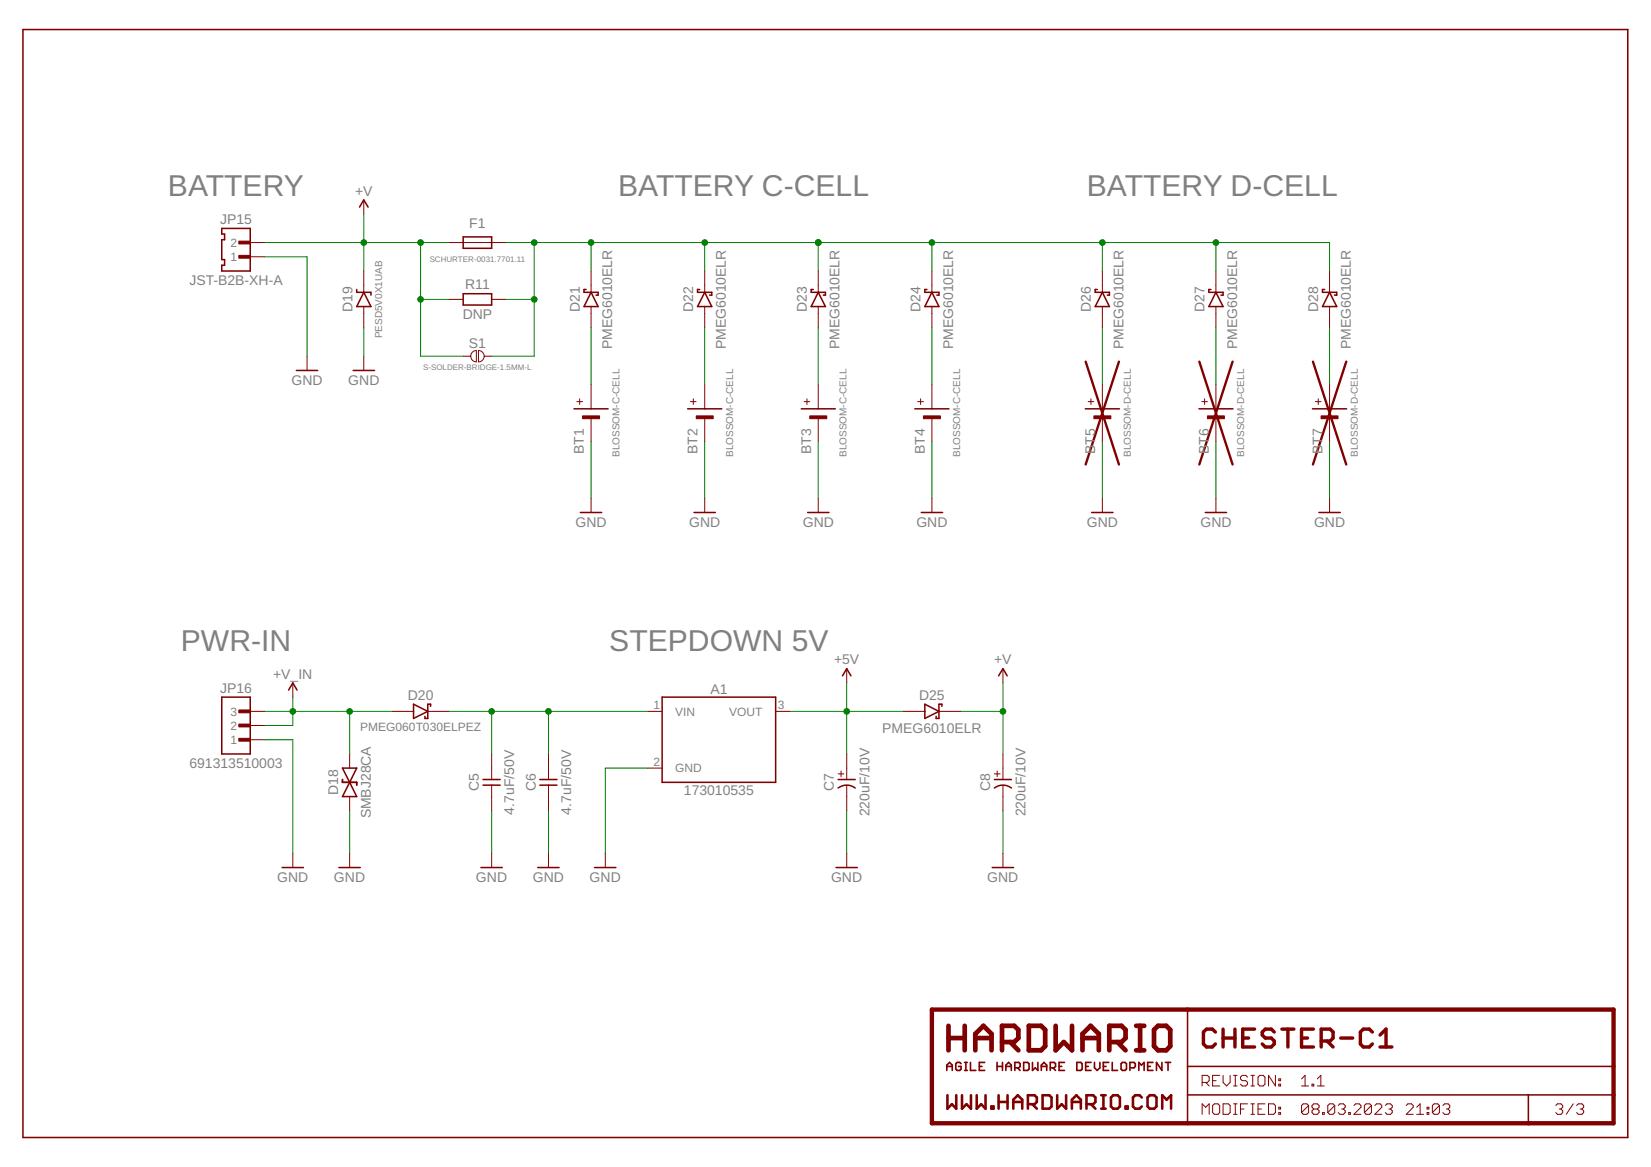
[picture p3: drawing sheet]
<svg xmlns="http://www.w3.org/2000/svg" width="297mm" height="210mm" viewBox="0 0 297 210" stroke-linecap="round" stroke-linejoin="round" font-family="sans-serif">
<g fill="none" stroke="#008000" stroke-width=".18">
<path d="M65.4 38.5v10.2M47.6 46.2h7.6v17.9M47.6 43.6h33.2M65.4 59v5.1M75.7 53.8h5.1M75.7 43.6v20.5h7.6M91 43.6h148.2v5.1M91 53.8h5.1M96.1 43.6v20.5h-7.6M106.3 43.6v5.1M106.3 59v10.2M126.8 43.6v5.1"/>
<path d="M126.8 59v10.2M147.2 43.6v5.1M147.2 59v10.2M167.7 43.6v5.1M167.7 59v10.2M198.3 43.6v5.1M198.3 59v10.2M218.8 43.6v5.1M218.8 59v10.2M239.2 59v10.2M106.3 79.4v10.2M126.8 79.4v10.2"/>
<path d="M147.2 79.4v10.2M167.7 79.4v10.2M198.3 79.4v10.2M218.8 79.4v10.2M239.2 79.4v10.2M47.6 133.1h5.1v20.4M47.6 128h23M52.7 125.4v5.1h-5.1M62.9 128v7.6M80.8 128h35.8M88.5 128v7.6M98.7 128v7.6"/>
<path d="M116.6 138.2h-7.7v15.3M142.1 128h20.5M152.3 122.8v12.8M172.8 128h7.6M180.4 122.8v12.8M62.9 145.8v7.7M88.5 145.8v7.7M98.7 145.8v7.7M152.3 145.8v7.7M180.4 145.8v7.7"/>
</g>
<g fill="#008000" stroke="#008000" stroke-width=".18">
<circle cx="147.2" cy="43.6" r=".51"/>
<circle cx="126.8" cy="43.6" r=".51"/>
<circle cx="96.1" cy="53.8" r=".51"/>
<circle cx="218.8" cy="43.6" r=".51"/>
<circle cx="198.3" cy="43.6" r=".51"/>
<circle cx="167.7" cy="43.6" r=".51"/>
<circle cx="106.3" cy="43.6" r=".51"/>
<circle cx="96.1" cy="43.6" r=".51"/>
<circle cx="75.7" cy="43.6" r=".51"/>
<circle cx="65.4" cy="43.6" r=".51"/>
<circle cx="75.7" cy="53.8" r=".51"/>
<circle cx="180.4" cy="128" r=".51"/>
<circle cx="52.7" cy="128" r=".51"/>
<circle cx="62.9" cy="128" r=".51"/>
<circle cx="152.3" cy="128" r=".51"/>
<circle cx="88.5" cy="128" r=".51"/>
<circle cx="98.7" cy="128" r=".51"/>
</g>
<g fill="none" stroke="#800000" stroke-width=".28">
<path d="M4.1 5.3h288.8v199.3h-288.8zM64.7 37.3l.7-1.3 .8 1.3M39.9 41.1h5.1v7.6h-5.1v-1h.5v-1h-.5v-3.6h.5v-1h-.5zM64.2 52.1v.5h2.5v.5M65.4 52.6l1.3 2.5h-2.5zM83.3 42.6h5.2v2.1h-5.2zM83.3 52.8h5.2v2.1h-5.2zM105.5 52.1h-.4v.5h2.5v.5h-.4M106.3 52.6l1.3 2.5h-2.5zM125.9 52.1h-.4v.5h2.6v.5h-.4M126.8 52.6l1.3 2.5h-2.6zM146.3 52.1h-.4v.5h2.6v.5h-.4"/>
<path d="M147.2 52.6l1.3 2.5h-2.6zM166.8 52.1h-.4v.5h2.5v.5h-.3M167.7 52.6l1.2 2.5h-2.5zM197.4 52.1h-.4v.5h2.6v.5h-.4M198.3 52.6l1.3 2.5h-2.6zM217.9 52.1h-.4v.5h2.5v.5h-.3M218.8 52.6l1.2 2.5h-2.5zM238.3 52.1h-.4v.5h2.6v.5h-.4M239.2 52.6l1.3 2.5h-2.6zM53.3 66.6h3.8M63.5 66.6h3.9M103.3 73.5h6.1"/>
<path d="M123.7 73.5h6.2M144.2 73.5h6.1M164.6 73.5h6.1M195.3 73.5h6.1M215.7 73.5h6.1M236.1 73.5h6.2M104.4 92.2h3.8M124.9 92.2h3.8M145.3 92.2h3.8M165.8 92.2h3.8M196.4 92.2h3.8M216.9 92.2h3.8"/>
<path d="M237.3 92.2h3.8M39.9 125.4h5.1v10.2h-5.1zM51.9 124.1l.8-1.3 .7 1.3M61.6 138.2h2.6l-1.3 2.5zM74.4 126.7l2.6 1.3-2.6 1.2zM77.5 127v-.3h-.5v2.5h-.5v-.4M119.1 125.4h20.5v15.3h-20.5zM151.6 121.6l.7-1.3 .8 1.3M166.4 126.7l2.5 1.3-2.5 1.2zM169.5 127v-.3h-.6v2.5h-.5v-.4M179.7 121.6l.7-1.3 .8 1.3M50.8 156h3.8"/>
<path d="M61 156h3.8M61.6 140.2v.5h2.6v.5M62.9 140.7l1.3 2.6h-2.6zM86.5 156h3.9M86.9 141.2h3.1M86.9 140.2h3.1M96.8 156h3.8M97.1 141.2h3.1M97.1 140.2h3.1M107 156h3.8M150.4 156h3.8M150.8 141.7a2.57 2.57 0 0 1 3.1 0"/>
<path d="M150.8 140.2h3.1M178.5 156h3.9M178.9 141.7a2.57 2.57 0 0 1 3.1 0M178.9 140.2h3.1M213.7 181.6v20.4M213.7 191.8h76.6M213.7 196.9h76.6M275 196.9v5.1"/>
</g>
<g fill="none" stroke="#800000" stroke-width=".18">
<path d="M65.4 36v2.5M45 46.2h2.6M45 43.6h2.6M65.4 48.7v3.9M65.4 55.1v3.9M80.8 43.6h10.2M80.8 53.8h2.5M88.5 53.8h2.5M106.3 48.7v3.9M106.3 55.1v3.9M126.8 48.7v3.9M126.8 55.1v3.9"/>
<path d="M147.2 48.7v3.9M147.2 55.1v3.9M167.7 48.7v3.9M167.7 55.1v3.9M198.3 48.7v3.9M198.3 55.1v3.9M218.8 48.7v3.9M218.8 55.1v3.9M239.2 48.7v3.9M239.2 55.1v3.9M55.2 64.1v2.5M65.4 64.1v2.5"/>
<path d="M83.3 64.1h1.4M85 63.4l.7-.3v2a1.01 1.01 0 0 1-.9-.6 1.01 1.01 0 0 1 .2-1.1zM86.1 63.1a1.02 1.02 0 0 1 1 1 1.02 1.02 0 0 1-1 1zM87.1 64.1h1.4M103.8 72.2h1M104.3 71.7v1M106.3 69.2v4.3M106.3 75.1v4.3M124.2 72.2h1M124.7 71.7v1M126.8 69.2v4.3M126.8 75.1v4.3"/>
<path d="M144.7 72.2h1M145.2 71.7v1M147.2 69.2v4.3M147.2 75.1v4.3M165.1 72.2h1M165.6 71.7v1M167.7 69.2v4.3M167.7 75.1v4.3M195.8 72.2h1M196.3 71.7v1M198.3 69.2v4.3M198.3 75.1v4.3"/>
<path d="M216.2 72.2h1M216.7 71.7v1M218.8 69.2v4.3M218.8 75.1v4.3M236.6 72.2h1.1M237.2 71.7v1M239.2 69.2v4.3M239.2 75.1v4.3M106.3 89.6v2.6M126.8 89.6v2.6M147.2 89.6v2.6M167.7 89.6v2.6"/>
<path d="M198.3 89.6v2.6M218.8 89.6v2.6M239.2 89.6v2.6M45 133.1h2.6M45 130.5h2.6M45 128h2.6M52.7 122.8v2.6M62.9 135.6v2.6M70.6 128h3.8M77 128h3.8M88.5 135.6v4.6M98.7 135.6v4.6"/>
<path d="M116.6 128h2.5M116.6 138.2h2.5M139.6 128h2.5M150.8 139.2h1M151.3 138.7v1M152.3 120.3v2.5M152.3 135.6v4.6M162.6 128h3.8M168.9 128h3.9M178.9 139.2h1M179.4 138.7v1M180.4 120.3v2.5"/>
<path d="M180.4 135.6v4.6M52.7 153.5v2.5M62.9 143.3v2.5M62.9 153.5v2.5M88.5 141.2v4.6M88.5 153.5v2.5M98.7 141.2v4.6M98.7 153.5v2.5M108.9 153.5v2.5M152.3 141.2v4.6M152.3 153.5v2.5M180.4 141.2v4.6"/>
<path d="M180.4 153.5v2.5M216.3 194.7h.9l.4-.3v-.7l-.4-.3h-.9v1.9M216.9 194.7l.7 .6M218.2 198.8l.3-.3h.6l.3 .3v1.3l-.3 .3h-.6l-.3-.3zM218.2 194.4h.6M219.4 193.4h-1.2v1.9h1.2M220 193.4v1.3l.7 .6 .6-.6v-1.3M220 198.5h1l.3 .3v1.3l-.3 .3h-1zM221.9 193.4h.7M221.9 195.3h.7M221.9 198.5h.7M222.2 193.4v1.9"/>
<path d="M222.2 198.5v1.9M223.2 199.5h.6M224.5 193.7l-.4-.3h-.6l-.3 .3v.4l.3 .3h.6l.4 .3v.3l-.4 .3h-.6l-.3-.3M224.5 198.5h-1.3v1.9M225.1 193.4h.6M225.1 195.3h.6M225.1 198.5h.6M225.4 193.4v1.9M225.4 198.5v1.9M226.3 199.5h.6M226.7 193.4h.6l.3 .3v1.3l-.3 .3h-.6l-.4-.3v-1.3zM227.6 198.5h-1.3v1.9h1.3"/>
<path d="M228.2 198.5h1l.3 .3v1.3l-.3 .3h-1zM229.5 193.4v1.9l-1.3-1.9v1.9M230.1 195h.3v.3h-.3zM230.1 194.1h.3v.3h-.3zM230.1 199.2h.3v.3h-.3zM234.2 195.3h1.2M234.2 194.1l.6-.7v1.9M235.4 198.8l-.3-.3h-.6l-.3 .3v1.3M235.4 198.8v1.3l-.3 .3h-.6l-.3-.3M235.4 198.8l-1.2 1.3M236.1 195h.3v.3h-.3zM236.4 199.5l-.3-.3v-.4l.3-.3h.6l.3 .3v.4l-.3 .3"/>
<path d="M236.4 199.5l-.3 .3v.3l.3 .3h.6l.3-.3v-.3l-.3-.3M236.4 199.5h.6M237 195.3h1.3M237 194.1l.6-.7v1.9M240.1 198.8l-.3-.3h-.6l-.3 .3v1.3M240.1 198.8v1.3l-.3 .3h-.6l-.3-.3M240.1 198.8l-1.2 1.3M240.8 198.8l.3-.3h.6l.3 .3v.4l-.3 .3M241.4 199.5h.3M241.7 199.5l.3 .3v.3l-.3 .3h-.6l-.3-.3M243.6 198.8l.3-.3h.6l.4 .3v.4l-1.3 1.2h1.3M246.7 198.8l-.3-.3h-.6l-.3 .3v1.3"/>
<path d="M246.7 198.8v1.3l-.3 .3h-.6l-.3-.3M246.7 198.8l-1.2 1.3M247.4 198.8l.3-.3h.6l.3 .3v.4l-1.2 1.2h1.2M249.2 198.8l.4-.3h.6l.3 .3v.4l-.3 .3M249.9 199.5h.3M250.2 199.5l.3 .3v.3l-.3 .3h-.6l-.4-.3M253 198.8l.3-.3h.6l.4 .3v.4l-1.3 1.2h1.3M254.9 199.2l.6-.7v1.9M256.8 199.2h.3v.3h-.3zM259 198.8l-.3-.3h-.7l-.3 .3v1.3M259 198.8v1.3l-.3 .3h-.7l-.3-.3M259 198.8l-1.3 1.3"/>
<path d="M259.6 198.8l.3-.3h.6l.3 .3v.4l-.3 .3M260.2 199.5h.3M260.5 199.5l.3 .3v.3l-.3 .3h-.6l-.3-.3M279.9 198.8l.3-.3h.6l.4 .3v.4l-.4 .3M280.5 199.5h.3M280.8 199.5l.4 .3v.3l-.4 .3h-.6l-.3-.3M283 198.5l-1.2 1.9M283.7 198.8l.3-.3h.6l.3 .3v.4l-.3 .3M284.3 199.5h.3M284.6 199.5l.3 .3v.3l-.3 .3h-.6l-.3-.3M216.3 200.4v-1.9l.6 .7 .7-.7v1.9M221.9 200.4h.7"/>
<path d="M225.1 200.4h.6M230.1 200.1h.3v.3h-.3zM237.9 200.1h.4v.3h-.4zM242.7 200.1h.3v.3h-.3zM254.9 200.4h1.2M256.8 200.1h.3v.3h-.3z"/>
</g>
<g fill="#800000" stroke="#800000" stroke-width=".18">
<path d="M125.3 74.8h3v.5h-3z"/>
<path d="M166.1 74.8h3.1v.5h-3.1z"/>
<path d="M104.8 74.8h3.1v.5h-3.1z"/>
<path d="M237.7 74.8h3v.5h-3z"/>
<path d="M196.8 74.8h3.1v.5h-3.1z"/>
<path d="M217.2 74.8h3.1v.5h-3.1z"/>
<path d="M145.7 74.8h3v.5h-3z"/>
<path d="M43 45.9h2v.5h-2z"/>
<path d="M43 43.4h2v.5h-2z"/>
<path d="M43 132.8h2v.5h-2z"/>
<path d="M43 130.2h2v.5h-2z"/>
<path d="M43 127.7h2v.5h-2z"/>
</g>
<path d="M195.3 65l6 18.5M201.3 65l-6 18.5M215.8 65l6 18.5M221.8 65l-6 18.5M236.2 65l6 18.5M242.2 65l-6 18.5" fill="none" stroke="#800000" stroke-width=".42"/>
<path d="M167.7 181.6h122.6v20.4h-122.6z" fill="none" stroke="#800000" stroke-width=".78"/>
<g fill="none" stroke="#800000" stroke-width=".85">
<path d="M170.6 184.5v4.4M170.6 186.7h3M173.6 184.5v4.4M175.5 186.7h2.9M175.5 188.9v-2.9l1.4-1.5 1.5 1.5v2.9M180.3 187.4h2.2l.7-.7v-1.5l-.7-.7h-2.2v4.4M181.8 187.4l1.4 1.5M185.1 184.5h2.2l.7 .7v3l-.7 .7h-2.2zM189.9 184.5v4.4l1.5-1.5 1.5 1.5v-4.4M194.8 186.7h2.9M194.8 188.9v-2.9l1.4-1.5 1.5 1.5v2.9M199.6 187.4h2.2l.7-.7v-1.5l-.7-.7h-2.2v4.4"/>
<path d="M201 187.4l1.5 1.5M204.4 184.5h1.5M204.4 188.9h1.5M205.1 184.5v4.4M208.3 184.5h1.5l.7 .7v3l-.7 .7h-1.5l-.7-.7v-3z"/>
</g>
<g fill="none" stroke="#800000" stroke-width=".3">
<path d="M170.3 192.5v-.9l.5-.5 .5 .5v.9M170.3 191.8h1M172.9 191.3l-.2-.2h-.5l-.2 .2v1l.2 .2h.5l.2-.2v-.5h-.5M173.5 191.1h.5M173.5 192.5h.5M173.8 191.1v1.4M174.6 191.1v1.4h1M176.2 191.8h.5M177.2 191.1h-1v1.4h1M179.4 191.8h1M179.4 191.1v1.4M180.4 191.1v1.4"/>
<path d="M181 191.8h.9M181 192.5v-.9l.5-.5 .4 .5v.9M182.6 192.1h.7l.2-.3v-.5l-.2-.2h-.7v1.4M183 192.1l.5 .4M184.2 191.1h.7l.2 .2v1l-.2 .2h-.7zM185.8 191.1v1.4l.4-.4 .5 .4v-1.4M187.3 191.8h1M187.3 192.5v-.9l.5-.5 .5 .5v.9M189 192.1h.7l.2-.3v-.5l-.2-.2h-.7v1.4M189.4 192.1l.5 .4M190.5 191.8h.5M191.5 191.1h-1v1.4h1"/>
<path d="M193.7 191.1h.8l.2 .2v1l-.2 .2h-.8zM195.3 191.8h.5M196.3 191.1h-1v1.4h1M196.9 191.1v1l.5 .4 .5-.4v-1M198.5 191.8h.5M199.5 191.1h-1v1.4h1M200.1 191.1v1.4h1M201.9 191.1h.5l.3 .2v1l-.3 .2h-.5l-.2-.2v-1zM203.3 192.1h.7l.3-.3v-.5l-.3-.2h-.7v1.4M204.9 192.5v-1.4l.5 .5 .4-.5v1.4M206.5 191.8h.5M207.4 191.1h-.9v1.4h.9"/>
<path d="M209 191.1v1.4l-.9-1.4v1.4M209.7 191.1h.9M210.1 191.1v1.4"/>
</g>
<g fill="none" stroke="#800000" stroke-width=".47">
<path d="M170.5 197v2.4l.8-.8 .7 .8v-2.4M173.1 197v2.4l.8-.8 .8 .8v-2.4M175.7 197v2.4l.8-.8 .8 .8v-2.4M178.4 199h.4v.4h-.4zM179.7 197v2.4M179.7 198.2h1.6M181.3 197v2.4M182.3 198.2h1.6M182.3 199.4v-1.6l.8-.8 .8 .8v1.6M184.9 198.6h1.2l.4-.4v-.8l-.4-.4h-1.2v2.4M185.7 198.6l.8 .8M187.6 197h1.2l.4 .4v1.6l-.4 .4h-1.2z"/>
<path d="M190.2 197v2.4l.8-.8 .8 .8v-2.4M192.8 198.2h1.7M192.8 199.4v-1.6l.9-.8 .8 .8v1.6M195.5 198.6h1.2l.4-.4v-.8l-.4-.4h-1.2v2.4M196.3 198.6l.8 .8M198.1 199.4h.8M198.1 197h.8M198.5 197v2.4M199.9 197.4l.4-.4h.8l.4 .4v1.6l-.4 .4h-.8l-.4-.4zM202.5 199h.4v.4h-.4zM205.4 197.4l-.4-.4h-.8l-.4 .4v1.6l.4 .4h.8l.4-.4M206.5 197.4l.4-.4h.8l.4 .4v1.6l-.4 .4h-.8l-.4-.4z"/>
<path d="M209.1 199.4v-2.4l.8 .8 .8-.8v2.4"/>
</g>
<g fill="none" stroke="#800000" stroke-width=".61">
<path d="M218.7 185.6l-.6-.5h-1l-.6 .5v2.2l.6 .5h1l.6-.5M220 185.1v3.2M220 186.7h2.2M222.2 185.1v3.2M223.6 186.7h1M225.7 185.1h-2.1v3.2h2.1M229.3 185.6l-.6-.5h-1.1l-.5 .5v.6l.5 .5h1.1l.6 .5v.6l-.6 .5h-1.1l-.5-.5M230.6 185.1h2.2M231.7 185.1v3.2M234.2 186.7h1M236.3 185.1h-2.1v3.2h2.1M237.7 187.2h1.6l.5-.5v-1.1l-.5-.5h-1.6v3.2"/>
<path d="M238.8 187.2l1 1.1M241.2 186.7h2.2M246.9 185.6l-.5-.5h-1.1l-.5 .5v2.2l.5 .5h1.1l.5-.5M248.3 188.3h2.1M248.3 186.2l1.1-1.1v3.2"/>
</g>
<g font-size="5.4" fill="#808080">
<text x="30.2" y="35.3">BATTERY</text>
<text x="111.2" y="35.3">BATTERY C-CELL</text>
<text x="195.5" y="35.3">BATTERY D-CELL</text>
<text x="32.5" y="117.1">PWR-IN</text>
<text x="109.6" y="117.1">STEPDOWN 5V</text>
</g>
<g font-size="2.5" fill="#808080">
<text x="63.9" y="35.2">+V</text>
<text x="39.6" y="40.3">JP15</text>
<text x="84.4" y="41.1">F1</text>
<text x="34.1" y="51.3">JST-B2B-XH-A</text>
<text x="83.7" y="52.1">R11</text>
<text x="63.4" y="56.2" transform="rotate(-90 63.4 56.2)">D19</text>
<text x="83.3" y="57.4">DNP</text>
<text x="104.3" y="56.2" transform="rotate(-90 104.3 56.2)">D21</text>
<text x="124.7" y="56.2" transform="rotate(-90 124.7 56.2)">D22</text>
<text x="145.2" y="56.2" transform="rotate(-90 145.2 56.2)">D23</text>
<text x="165.6" y="56.2" transform="rotate(-90 165.6 56.2)">D24</text>
<text x="196.3" y="56.2" transform="rotate(-90 196.3 56.2)">D26</text>
<text x="216.7" y="56.2" transform="rotate(-90 216.7 56.2)">D27</text>
<text x="237.2" y="56.2" transform="rotate(-90 237.2 56.2)">D28</text>
<text x="84.4" y="62.5">S1</text>
<text x="110.2" y="62.8" transform="rotate(-90 110.2 62.8)">PMEG6010ELR</text>
<text x="130.6" y="62.8" transform="rotate(-90 130.6 62.8)">PMEG6010ELR</text>
<text x="151" y="62.8" transform="rotate(-90 151 62.8)">PMEG6010ELR</text>
<text x="171.5" y="62.8" transform="rotate(-90 171.5 62.8)">PMEG6010ELR</text>
<text x="202.1" y="62.8" transform="rotate(-90 202.1 62.8)">PMEG6010ELR</text>
<text x="222.6" y="62.8" transform="rotate(-90 222.6 62.8)">PMEG6010ELR</text>
<text x="243" y="62.8" transform="rotate(-90 243 62.8)">PMEG6010ELR</text>
<text x="52.4" y="69.2">GND</text>
<text x="62.7" y="69.2">GND</text>
<text x="105.1" y="81.7" transform="rotate(-90 105.1 81.7)">BT1</text>
<text x="125.5" y="81.7" transform="rotate(-90 125.5 81.7)">BT2</text>
<text x="145.9" y="81.7" transform="rotate(-90 145.9 81.7)">BT3</text>
<text x="166.4" y="81.7" transform="rotate(-90 166.4 81.7)">BT4</text>
<text x="197" y="81.7" transform="rotate(-90 197 81.7)">BT5</text>
<text x="217.5" y="81.7" transform="rotate(-90 217.5 81.7)">BT6</text>
<text x="237.9" y="81.7" transform="rotate(-90 237.9 81.7)">BT7</text>
<text x="103.5" y="94.7">GND</text>
<text x="124" y="94.7">GND</text>
<text x="144.4" y="94.7">GND</text>
<text x="164.9" y="94.7">GND</text>
<text x="195.5" y="94.7">GND</text>
<text x="216" y="94.7">GND</text>
<text x="236.4" y="94.7">GND</text>
<text x="150.1" y="119.5">+5V</text>
<text x="178.9" y="119.5">+V</text>
<text x="39.6" y="124.6">JP16</text>
<text x="49.1" y="122.1">+V_IN</text>
<text x="73.4" y="125.9">D20</text>
<text x="127.8" y="124.9">A1</text>
<text x="165.4" y="125.9">D25</text>
<text x="158.7" y="131.8">PMEG6010ELR</text>
<text x="34.1" y="138.2">691313510003</text>
<text x="60.9" y="143" transform="rotate(-90 60.9 143)">D18</text>
<text x="86.2" y="142.3" transform="rotate(-90 86.2 142.3)">C5</text>
<text x="96.4" y="142.3" transform="rotate(-90 96.4 142.3)">C6</text>
<text x="123" y="143">173010535</text>
<text x="150" y="142.3" transform="rotate(-90 150 142.3)">C7</text>
<text x="178.1" y="142.3" transform="rotate(-90 178.1 142.3)">C8</text>
<text x="66.7" y="147.2" transform="rotate(-90 66.7 147.2)">SMBJ28CA</text>
<text x="92.5" y="146.5" transform="rotate(-90 92.5 146.5)">4.7uF/50V</text>
<text x="102.8" y="146.5" transform="rotate(-90 102.8 146.5)">4.7uF/50V</text>
<text x="156.4" y="146.9" transform="rotate(-90 156.4 146.9)">220uF/10V</text>
<text x="184.5" y="146.9" transform="rotate(-90 184.5 146.9)">220uF/10V</text>
<text x="49.9" y="158.6">GND</text>
<text x="60.1" y="158.6">GND</text>
<text x="85.6" y="158.6">GND</text>
<text x="95.9" y="158.6">GND</text>
<text x="106.1" y="158.6">GND</text>
<text x="149.5" y="158.6">GND</text>
<text x="177.6" y="158.6">GND</text>
</g>
<g font-size="2.2" fill="#808080">
<text x="41.5" y="46.9">1</text>
<text x="41.5" y="44.4">2</text>
<text x="41.5" y="131.3">2</text>
<text x="41.5" y="128.7">3</text>
<text x="64.8" y="131.5">PMEG060T030ELPEZ</text>
<text x="117.6" y="127.6">1</text>
<text x="121.5" y="128.7">VIN</text>
<text x="131.2" y="128.7">VOUT</text>
<text x="139.9" y="127.6">3</text>
<text x="41.5" y="133.8">1</text>
<text x="117.6" y="137.8">2</text>
<text x="121.5" y="138.9">GND</text>
</g>
<g font-size="1.8" fill="#808080">
<text x="68.8" y="60.9" transform="rotate(-90 68.8 60.9)">PESD5V0X1UAB</text>
<text x="111.4" y="82.2" transform="rotate(-90 111.4 82.2)">BLOSSOM-C-CELL</text>
<text x="131.9" y="82.2" transform="rotate(-90 131.9 82.2)">BLOSSOM-C-CELL</text>
<text x="152.3" y="82.2" transform="rotate(-90 152.3 82.2)">BLOSSOM-C-CELL</text>
<text x="172.8" y="82.2" transform="rotate(-90 172.8 82.2)">BLOSSOM-C-CELL</text>
<text x="203.4" y="82.2" transform="rotate(-90 203.4 82.2)">BLOSSOM-D-CELL</text>
<text x="223.9" y="82.2" transform="rotate(-90 223.9 82.2)">BLOSSOM-D-CELL</text>
<text x="244.3" y="82.2" transform="rotate(-90 244.3 82.2)">BLOSSOM-D-CELL</text>
</g>
<g font-size="1.4" fill="#808080">
<text x="77.3" y="47.2">SCHURTER-0031.7701.11</text>
<text x="76.1" y="66.6">S-SOLDER-BRIDGE-1.5MM-L</text>
</g>
</svg>
